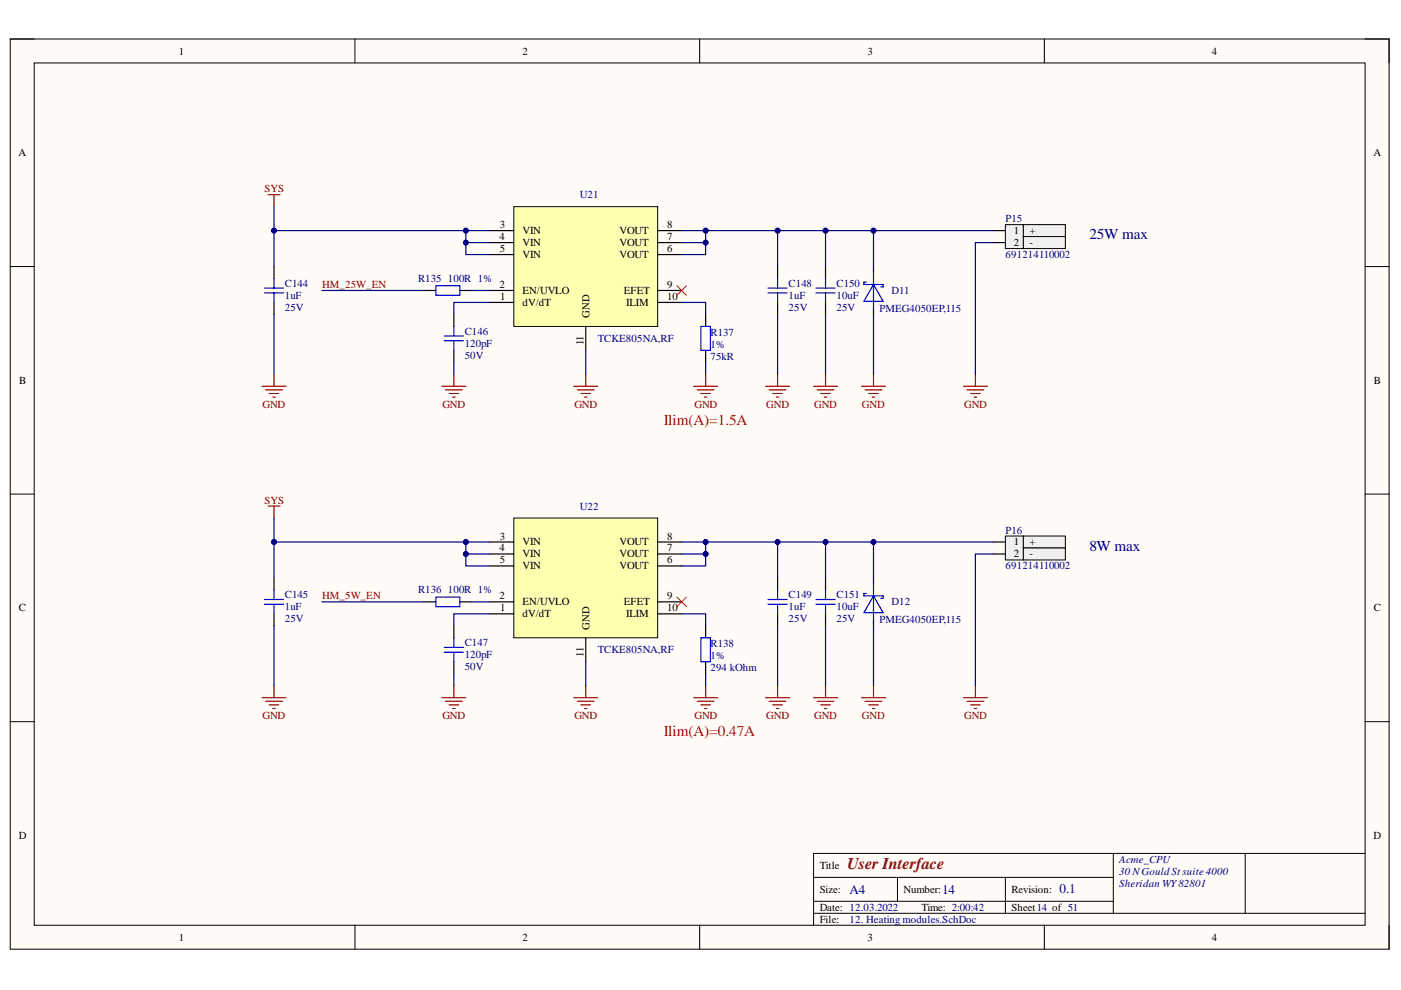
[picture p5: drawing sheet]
<svg xmlns="http://www.w3.org/2000/svg" width="297mm" height="210mm" viewBox="0 0 297 210" stroke-linecap="round" stroke-linejoin="round" font-family="sans-serif">
<path d="M2.2 8.3h292.3v193h-292.3z" fill-rule="evenodd" fill="#fffcf8"/>
<path d="M2.2 8.3h292.3v193h-292.3z" fill="none" stroke="#000" stroke-width=".21"/>
<path d="M7.3 13.3h282.1v182.9h-282.1z" fill-rule="evenodd" fill="#fffcf8"/>
<g fill="none" stroke="#000" stroke-width=".21">
<path d="M2.2 8.3h5.1M7.3 13.3h282.1v182.9h-282.1zM75.3 8.3v5M148.3 8.3v5M221.4 8.3v5M289.4 8.3h5.1v5M2.2 56.5h5.1M289.4 56.5h5.1M2.2 104.8h5.1M289.4 104.8h5.1M2.2 153h5.1M289.4 153h5.1"/>
<path d="M75.3 196.2v5.1M148.3 196.2v5.1M172.5 186h63.5M172.5 193.6h116.9M172.5 191.1h63.5M190.3 186v5.1M213.2 186v7.6M221.4 196.2v5.1M236 180.9v12.7M264 180.9v12.7M289.4 180.9h-116.9v15.3M294.5 196.2v5.1"/>
</g>
<path d="M213.2 47.6h3.8v5.1h-3.8z" fill-rule="evenodd" fill="#f0f0f0"/>
<path d="M213.2 47.6h3.8v5.1h-3.8z" fill="none" stroke="#000" stroke-width=".21"/>
<path d="M217 47.6h8.9v2.6h-8.9z" fill-rule="evenodd" fill="#f0f0f0"/>
<path d="M217 47.6h8.9v2.6h-8.9z" fill="none" stroke="#000" stroke-width=".21"/>
<path d="M217 50.2h8.9v2.5h-8.9z" fill-rule="evenodd" fill="#f0f0f0"/>
<path d="M217 50.2h8.9v2.5h-8.9z" fill="none" stroke="#000" stroke-width=".21"/>
<path d="M210.6 48.9h2.6M210.6 51.4h2.6" fill="none" stroke="#000" stroke-width=".25"/>
<path d="M108.9 43.8h30.5v25.4h-30.5z" fill-rule="evenodd" fill="#ffffb0"/>
<path d="M108.9 43.8h30.5v25.4h-30.5z" fill="none" stroke="#000" stroke-width=".21"/>
<g fill="none" stroke="#000" stroke-width=".25">
<path d="M58.1 56.5v2.6M103.9 48.9h5M103.9 51.4h5M103.9 54h5M139.4 48.9h5.1M139.4 51.4h5.1M139.4 54h5.1M164.9 56.5v2.6M175 56.5v2.6M185.2 56.5v1.3M58.1 64.1v2.6M89.9 61.6h2.5"/>
<path d="M96.2 66.7v2.5M96.2 74.3v2.5M97.5 61.6h2.5M103.9 64.1h5M103.9 61.6h5M124.2 69.2v5.1M139.4 64.1h5.1M139.4 61.6h5.1M149.6 66.7v2.5M149.6 74.3v2.5M164.9 64.1v2.6M175 64.1v2.6"/>
<path d="M185.2 65.4v1.3"/>
</g>
<path d="M143.5 60.6l2 2M145.5 60.6l-2 2" fill="none" stroke="#f00" stroke-width=".21"/>
<g fill="none" stroke="#00f" stroke-width=".25">
<path d="M58.1 59.1v2M164.9 59.1v2M175 59.1v2M183.7 59.8h-.5v.5h4v.5h-.5M185.2 57.8v7.6M56.1 62.1h4M56.1 61.1h4M58.1 62.1v2M92.4 60.6h5.1v2h-5.1zM94.2 71.2h4.1M94.2 72.3h4.1M96.2 69.2v2"/>
<path d="M96.2 72.3v2M148.6 69.2h2v5.1h-2zM162.8 62.1h4.1M162.8 61.1h4.1M164.9 62.1v2M173 62.1h4.1M173 61.1h4.1M175 62.1v2M185.2 60.3l2 3.6h-4z"/>
</g>
<g fill="none" stroke="#800000" stroke-width=".25">
<path d="M56.8 41.3h2.6M58.1 41.3v2.5M58.1 79.4v2.5M96.2 79.4v2.5M124.2 79.4v2.5M149.6 79.4v2.5M164.9 79.4v2.5M175 79.4v2.5M185.2 79.4v2.5M206.8 79.4v2.5M55.6 81.9h5M56.3 82.7h3.6"/>
<path d="M57.1 83.4h2M57.8 84.2h.5M93.7 81.9h5.1M94.4 82.7h3.6M95.2 83.4h2M96 84.2h.5M121.6 81.9h5.1M122.4 82.7h3.6M123.2 83.4h2M123.9 84.2h.5M147.1 81.9h5.1M147.8 82.7h3.6"/>
<path d="M148.6 83.4h2M149.4 84.2h.5M162.3 81.9h5.1M163.1 82.7h3.5M163.8 83.4h2.1M164.6 84.2h.5M172.5 81.9h5.1M173.3 82.7h3.5M174 83.4h2.1M174.8 84.2h.5M182.7 81.9h5M183.4 82.7h3.6"/>
<path d="M184.2 83.4h2M184.9 84.2h.6M204.3 81.9h5.1M205 82.7h3.6M205.8 83.4h2M206.6 84.2h.5"/>
</g>
<path d="M213.2 113.6h3.8v5.1h-3.8z" fill-rule="evenodd" fill="#f0f0f0"/>
<path d="M213.2 113.6h3.8v5.1h-3.8z" fill="none" stroke="#000" stroke-width=".21"/>
<path d="M217 113.6h8.9v2.6h-8.9z" fill-rule="evenodd" fill="#f0f0f0"/>
<path d="M217 113.6h8.9v2.6h-8.9z" fill="none" stroke="#000" stroke-width=".21"/>
<path d="M217 116.2h8.9v2.5h-8.9z" fill-rule="evenodd" fill="#f0f0f0"/>
<path d="M217 116.2h8.9v2.5h-8.9z" fill="none" stroke="#000" stroke-width=".21"/>
<path d="M210.6 114.9h2.6M210.6 117.5h2.6" fill="none" stroke="#000" stroke-width=".25"/>
<path d="M108.9 109.8h30.5v25.4h-30.5z" fill-rule="evenodd" fill="#ffffb0"/>
<path d="M108.9 109.8h30.5v25.4h-30.5z" fill="none" stroke="#000" stroke-width=".21"/>
<g fill="none" stroke="#000" stroke-width=".25">
<path d="M103.9 114.9h5M103.9 117.5h5M103.9 120h5M139.4 114.9h5.1M139.4 117.5h5.1M139.4 120h5.1M58.1 122.5v2.6M58.1 130.2v2.5M89.9 127.6h2.5M96.2 132.7v2.5M97.5 127.6h2.5M103.9 130.2h5"/>
<path d="M103.9 127.6h5M124.2 135.2v5.1M139.4 130.2h5.1M139.4 127.6h5.1M164.9 122.5v2.6M164.9 130.2v2.5M175 122.5v2.6M175 130.2v2.5M185.2 122.5v1.3M185.2 131.4v1.3M96.2 140.3v2.6"/>
</g>
<path d="M143.5 126.6l2 2M145.5 126.6l-2 2" fill="none" stroke="#f00" stroke-width=".21"/>
<g fill="none" stroke="#00f" stroke-width=".25">
<path d="M56.1 128.1h4M56.1 127.1h4M58.1 125.1v2M58.1 128.1v2.1M92.4 126.6h5.1v2h-5.1zM94.2 137.3h4.1M94.2 138.3h4.1M96.2 135.2v2.1M96.2 138.3v2M162.8 128.1h4.1M162.8 127.1h4.1M164.9 125.1v2"/>
<path d="M164.9 128.1v2.1M173 128.1h4.1M173 127.1h4.1M175 125.1v2M175 128.1v2.1M183.7 125.8h-.5v.5h4v.6h-.5M185.2 126.3l2 3.6h-4zM185.2 123.8v7.6"/>
</g>
<g fill="none" stroke="#800000" stroke-width=".25">
<path d="M56.8 107.3h2.6M58.1 107.3v2.5M55.6 147.9h5M56.3 148.7h3.6M57.1 149.5h2M57.8 150.2h.5M58.1 145.4v2.5M93.7 147.9h5.1M94.4 148.7h3.6M95.2 149.5h2M96 150.2h.5M96.2 145.4v2.5"/>
<path d="M121.6 147.9h5.1M122.4 148.7h3.6M123.2 149.5h2M123.9 150.2h.5M124.2 145.4v2.5M147.1 147.9h5.1M147.8 148.7h3.6M148.6 149.5h2M149.4 150.2h.5M149.6 145.4v2.5M162.3 147.9h5.1M163.1 148.7h3.5"/>
<path d="M163.8 149.5h2.1M164.6 150.2h.5M164.9 145.4v2.5M172.5 147.9h5.1M173.3 148.7h3.5M174 149.5h2.1M174.8 150.2h.5M175 145.4v2.5M182.7 147.9h5M183.4 148.7h3.6M184.2 149.5h2M184.9 150.2h.6"/>
<path d="M185.2 145.4v2.5M204.3 147.9h5.1M205 148.7h3.6M205.8 149.5h2M206.6 150.2h.5M206.8 145.4v2.5"/>
</g>
<path d="M149.6 48.9v5.1h-5.1" fill="none" stroke="#000080" stroke-width=".25"/>
<circle cx="149.6" cy="48.9" r=".51" fill="#000080"/>
<circle cx="149.6" cy="48.9" r=".51" fill="none" stroke="#000080" stroke-width=".21"/>
<circle cx="149.6" cy="51.4" r=".51" fill="#000080"/>
<circle cx="149.6" cy="51.4" r=".51" fill="none" stroke="#000080" stroke-width=".21"/>
<path d="M144.5 51.4h5.1" fill="none" stroke="#000080" stroke-width=".25"/>
<circle cx="149.6" cy="51.4" r=".51" fill="#000080"/>
<circle cx="149.6" cy="51.4" r=".51" fill="none" stroke="#000080" stroke-width=".21"/>
<path d="M164.9 48.9v7.6" fill="none" stroke="#000080" stroke-width=".25"/>
<circle cx="164.9" cy="48.9" r=".51" fill="#000080"/>
<circle cx="164.9" cy="48.9" r=".51" fill="none" stroke="#000080" stroke-width=".21"/>
<path d="M175 48.9v7.6" fill="none" stroke="#000080" stroke-width=".25"/>
<circle cx="175" cy="48.9" r=".51" fill="#000080"/>
<circle cx="175" cy="48.9" r=".51" fill="none" stroke="#000080" stroke-width=".21"/>
<path d="M185.2 48.9v7.6" fill="none" stroke="#000080" stroke-width=".25"/>
<circle cx="185.2" cy="48.9" r=".51" fill="#000080"/>
<circle cx="185.2" cy="48.9" r=".51" fill="none" stroke="#000080" stroke-width=".21"/>
<path d="M144.5 48.9h66.1M210.6 51.4h-3.8v28M124.2 74.3v5.1M144.5 64.1h5.1v2.6M149.6 76.8v2.6M164.9 66.7v12.7M175 66.7v12.7M185.2 66.7v12.7" fill="none" stroke="#000080" stroke-width=".25"/>
<circle cx="149.6" cy="48.9" r=".51" fill="#000080"/>
<circle cx="149.6" cy="48.9" r=".51" fill="none" stroke="#000080" stroke-width=".21"/>
<circle cx="164.9" cy="48.9" r=".51" fill="#000080"/>
<circle cx="164.9" cy="48.9" r=".51" fill="none" stroke="#000080" stroke-width=".21"/>
<circle cx="175" cy="48.9" r=".51" fill="#000080"/>
<circle cx="175" cy="48.9" r=".51" fill="none" stroke="#000080" stroke-width=".21"/>
<circle cx="185.2" cy="48.9" r=".51" fill="#000080"/>
<circle cx="185.2" cy="48.9" r=".51" fill="none" stroke="#000080" stroke-width=".21"/>
<path d="M98.8 48.9v5.1h5.1" fill="none" stroke="#000080" stroke-width=".25"/>
<circle cx="98.8" cy="48.9" r=".51" fill="#000080"/>
<circle cx="98.8" cy="48.9" r=".51" fill="none" stroke="#000080" stroke-width=".21"/>
<circle cx="98.8" cy="51.4" r=".51" fill="#000080"/>
<circle cx="98.8" cy="51.4" r=".51" fill="none" stroke="#000080" stroke-width=".21"/>
<path d="M98.8 51.4h5.1" fill="none" stroke="#000080" stroke-width=".25"/>
<circle cx="98.8" cy="51.4" r=".51" fill="#000080"/>
<circle cx="98.8" cy="51.4" r=".51" fill="none" stroke="#000080" stroke-width=".21"/>
<path d="M103.9 48.9h-45.8v7.6M68.3 61.6h21.6M96.2 76.8v2.6M100 61.6h3.9M103.9 64.1h-7.7v2.6" fill="none" stroke="#000080" stroke-width=".25"/>
<circle cx="58.1" cy="48.9" r=".51" fill="#000080"/>
<circle cx="58.1" cy="48.9" r=".51" fill="none" stroke="#000080" stroke-width=".21"/>
<circle cx="98.8" cy="48.9" r=".51" fill="#000080"/>
<circle cx="98.8" cy="48.9" r=".51" fill="none" stroke="#000080" stroke-width=".21"/>
<path d="M58.1 43.8v5.1M58.1 66.7v12.7" fill="none" stroke="#000080" stroke-width=".25"/>
<circle cx="58.1" cy="48.9" r=".51" fill="#000080"/>
<circle cx="58.1" cy="48.9" r=".51" fill="none" stroke="#000080" stroke-width=".21"/>
<path d="M149.6 114.9v5.1h-5.1" fill="none" stroke="#000080" stroke-width=".25"/>
<circle cx="149.6" cy="114.9" r=".51" fill="#000080"/>
<circle cx="149.6" cy="114.9" r=".51" fill="none" stroke="#000080" stroke-width=".21"/>
<circle cx="149.6" cy="117.5" r=".51" fill="#000080"/>
<circle cx="149.6" cy="117.5" r=".51" fill="none" stroke="#000080" stroke-width=".21"/>
<path d="M144.5 117.5h5.1" fill="none" stroke="#000080" stroke-width=".25"/>
<circle cx="149.6" cy="117.5" r=".51" fill="#000080"/>
<circle cx="149.6" cy="117.5" r=".51" fill="none" stroke="#000080" stroke-width=".21"/>
<path d="M164.9 114.9v7.6" fill="none" stroke="#000080" stroke-width=".25"/>
<circle cx="164.9" cy="114.9" r=".51" fill="#000080"/>
<circle cx="164.9" cy="114.9" r=".51" fill="none" stroke="#000080" stroke-width=".21"/>
<path d="M175 114.9v7.6" fill="none" stroke="#000080" stroke-width=".25"/>
<circle cx="175" cy="114.9" r=".51" fill="#000080"/>
<circle cx="175" cy="114.9" r=".51" fill="none" stroke="#000080" stroke-width=".21"/>
<path d="M185.2 114.9v7.6" fill="none" stroke="#000080" stroke-width=".25"/>
<circle cx="185.2" cy="114.9" r=".51" fill="#000080"/>
<circle cx="185.2" cy="114.9" r=".51" fill="none" stroke="#000080" stroke-width=".21"/>
<path d="M144.5 114.9h66.1M210.6 117.5h-3.8v27.9M144.5 130.2h5.1v2.5M164.9 132.7v12.7M175 132.7v12.7M185.2 132.7v12.7M124.2 140.3v5.1M149.6 142.9v2.5" fill="none" stroke="#000080" stroke-width=".25"/>
<circle cx="149.6" cy="114.9" r=".51" fill="#000080"/>
<circle cx="149.6" cy="114.9" r=".51" fill="none" stroke="#000080" stroke-width=".21"/>
<circle cx="164.9" cy="114.9" r=".51" fill="#000080"/>
<circle cx="164.9" cy="114.9" r=".51" fill="none" stroke="#000080" stroke-width=".21"/>
<circle cx="175" cy="114.9" r=".51" fill="#000080"/>
<circle cx="175" cy="114.9" r=".51" fill="none" stroke="#000080" stroke-width=".21"/>
<circle cx="185.2" cy="114.9" r=".51" fill="#000080"/>
<circle cx="185.2" cy="114.9" r=".51" fill="none" stroke="#000080" stroke-width=".21"/>
<path d="M98.8 114.9v5.1h5.1" fill="none" stroke="#000080" stroke-width=".25"/>
<circle cx="98.8" cy="114.9" r=".51" fill="#000080"/>
<circle cx="98.8" cy="114.9" r=".51" fill="none" stroke="#000080" stroke-width=".21"/>
<circle cx="98.8" cy="117.5" r=".51" fill="#000080"/>
<circle cx="98.8" cy="117.5" r=".51" fill="none" stroke="#000080" stroke-width=".21"/>
<path d="M98.8 117.5h5.1" fill="none" stroke="#000080" stroke-width=".25"/>
<circle cx="98.8" cy="117.5" r=".51" fill="#000080"/>
<circle cx="98.8" cy="117.5" r=".51" fill="none" stroke="#000080" stroke-width=".21"/>
<path d="M103.9 114.9h-45.8v7.6M68.3 127.6h21.6M100 127.6h3.9M103.9 130.2h-7.7v2.5M96.2 142.9v2.5" fill="none" stroke="#000080" stroke-width=".25"/>
<circle cx="58.1" cy="114.9" r=".51" fill="#000080"/>
<circle cx="58.1" cy="114.9" r=".51" fill="none" stroke="#000080" stroke-width=".21"/>
<circle cx="98.8" cy="114.9" r=".51" fill="#000080"/>
<circle cx="98.8" cy="114.9" r=".51" fill="none" stroke="#000080" stroke-width=".21"/>
<path d="M58.1 109.8v5.1M58.1 132.7v12.7" fill="none" stroke="#000080" stroke-width=".25"/>
<circle cx="58.1" cy="114.9" r=".51" fill="#000080"/>
<circle cx="58.1" cy="114.9" r=".51" fill="none" stroke="#000080" stroke-width=".21"/>
<path d="M149.6 132.7v2.5M149.6 140.3v2.6" fill="none" stroke="#000" stroke-width=".25"/>
<path d="M148.6 135.2h2v5.1h-2z" fill="none" stroke="#00f" stroke-width=".25"/>
<text font-size="3.5" fill="#800000" x="179.6" y="184.3">User Interface</text>
<g font-size="3.2" fill="#000080">
<text x="231" y="50.7">25W max</text>
<text x="231" y="116.8">8W max</text>
</g>
<g font-size="3.2" fill="#f00">
<text x="140.7" y="90.1">Ilim(A)=1.5A</text>
<text x="140.7" y="156.1">Ilim(A)=0.47A</text>
</g>
<g font-size="2.8" fill="#000080">
<text x="180.1" y="189.5">A4</text>
<text x="199.8" y="189.5">14</text>
<text x="224.6" y="189.2">0.1</text>
</g>
<g font-size="2.3">
<text x="37.9" y="11.6">1</text>
<text x="110.8" y="11.6">2</text>
<text x="183.9" y="11.6">3</text>
<text x="256.9" y="11.6">4</text>
<text x="3.9" y="33.1">A</text>
<text x="291.2" y="33.1">A</text>
<text x="105.9" y="50.9">4</text>
<text x="106" y="48.3">3</text>
<text x="106" y="53.5">5</text>
<text x="110.8" y="49.7">VIN</text>
<text x="110.8" y="52.2">VIN</text>
<text x="131.3" y="52.2">VOUT</text>
<text x="131.3" y="49.7">VOUT</text>
<text x="141.5" y="53.5">6</text>
<text x="141.5" y="50.9">7</text>
<text x="141.5" y="48.3">8</text>
<text x="215" y="49.7">1</text>
<text x="215" y="52.2">2</text>
<text x="218.3" y="49.7">+</text>
<text x="218.3" y="52.2">-</text>
<text x="110.8" y="54.7">VIN</text>
<text x="131.3" y="54.7">VOUT</text>
<text x="105.9" y="61.1">2</text>
<text x="106.1" y="63.6">1</text>
<text x="110.8" y="64.9">dV/dT</text>
<text x="110.8" y="62.3">EN/UVLO</text>
<text x="132.3" y="62.3">EFET</text>
<text x="132.8" y="64.9">ILIM</text>
<text x="141.5" y="61.1">9</text>
<text x="141.5" y="63.6">10</text>
<text x="125" y="67.4" transform="rotate(-90 125 67.4)">GND</text>
<text x="123.7" y="73.2" transform="rotate(-90 123.7 73.2)">11</text>
<text x="4.1" y="81.4">B</text>
<text x="291.3" y="81.4">B</text>
<text x="105.9" y="116.9">4</text>
<text x="106" y="114.4">3</text>
<text x="106" y="119.5">5</text>
<text x="110.8" y="115.7">VIN</text>
<text x="110.8" y="118.2">VIN</text>
<text x="131.3" y="118.2">VOUT</text>
<text x="131.3" y="115.7">VOUT</text>
<text x="141.5" y="119.5">6</text>
<text x="141.5" y="116.9">7</text>
<text x="141.5" y="114.4">8</text>
<text x="215" y="115.7">1</text>
<text x="215" y="118.2">2</text>
<text x="218.3" y="115.7">+</text>
<text x="218.3" y="118.2">-</text>
<text x="110.8" y="120.7">VIN</text>
<text x="131.3" y="120.7">VOUT</text>
<text x="4" y="129.6">C</text>
<text x="105.9" y="127.1">2</text>
<text x="106.1" y="129.6">1</text>
<text x="110.8" y="130.9">dV/dT</text>
<text x="110.8" y="128.3">EN/UVLO</text>
<text x="132.3" y="128.3">EFET</text>
<text x="132.8" y="130.9">ILIM</text>
<text x="141.5" y="127.1">9</text>
<text x="141.5" y="129.6">10</text>
<text x="291.3" y="129.6">C</text>
<text x="125" y="133.5" transform="rotate(-90 125 133.5)">GND</text>
<text x="123.7" y="139.3" transform="rotate(-90 123.7 139.3)">11</text>
<text x="4" y="177.8">D</text>
<text x="291.2" y="177.8">D</text>
<text x="173.8" y="184.3">Title</text>
<text x="173.8" y="189.3">Size:</text>
<text x="191.6" y="189.3">Number:</text>
<text x="214.5" y="189.3">Revision:</text>
<text x="173.8" y="193.1">Date: 12.03.2022</text>
<text x="173.8" y="195.7">File:</text>
<text x="195.4" y="193.1">Time: 2:00:42</text>
<text x="214.5" y="193.1">Sheet14 of 51</text>
<text x="37.9" y="199.5">1</text>
<text x="110.8" y="199.5">2</text>
<text x="183.9" y="199.5">3</text>
<text x="256.9" y="199.5">4</text>
</g>
<g font-size="2.3" fill="#800000">
<text x="56.1" y="40.7">SYS</text>
<text x="68.3" y="61.1">HM_25W_EN</text>
<text x="55.6" y="86.4">GND</text>
<text x="93.8" y="86.4">GND</text>
<text x="121.8" y="86.4">GND</text>
<text x="147.2" y="86.4">GND</text>
<text x="162.5" y="86.4">GND</text>
<text x="172.6" y="86.4">GND</text>
<text x="182.8" y="86.4">GND</text>
<text x="204.4" y="86.4">GND</text>
<text x="56.1" y="106.8">SYS</text>
<text x="68.3" y="127.1">HM_5W_EN</text>
<text x="55.6" y="152.5">GND</text>
<text x="93.8" y="152.5">GND</text>
<text x="121.8" y="152.5">GND</text>
<text x="147.2" y="152.5">GND</text>
<text x="162.5" y="152.5">GND</text>
<text x="172.6" y="152.5">GND</text>
<text x="182.8" y="152.5">GND</text>
<text x="204.4" y="152.5">GND</text>
</g>
<g font-size="2.3" fill="#000080">
<text x="123" y="42">U21</text>
<text x="213.2" y="47.1">P15</text>
<text x="88.6" y="59.8">R135</text>
<text x="95" y="59.8">100R 1%</text>
<text x="213.2" y="54.7">691214110002</text>
<text x="60.4" y="63.4">1uF</text>
<text x="60.4" y="65.9">25V</text>
<text x="60.4" y="60.8">C144</text>
<text x="167.2" y="63.4">1uF</text>
<text x="167.2" y="65.9">25V</text>
<text x="167.2" y="60.8">C148</text>
<text x="177.3" y="63.4">10uF</text>
<text x="177.3" y="65.9">25V</text>
<text x="177.3" y="60.8">C150</text>
<text x="189" y="62.3">D11</text>
<text x="98.5" y="71">C146</text>
<text x="150.6" y="71.2">R137</text>
<text x="186.5" y="66.1">PMEG4050EP,115</text>
<text x="98.5" y="73.5">120pF</text>
<text x="98.5" y="76">50V</text>
<text x="126.8" y="72.5">TCKE805NA,RF</text>
<text x="150.6" y="73.8">1%</text>
<text x="150.6" y="76.3">75kR</text>
<text x="123" y="108.1">U22</text>
<text x="213.2" y="113.1">P16</text>
<text x="88.6" y="125.8">R136</text>
<text x="95" y="125.8">100R 1%</text>
<text x="213.2" y="120.7">691214110002</text>
<text x="60.4" y="129.3">1uF</text>
<text x="60.4" y="131.9">25V</text>
<text x="60.4" y="126.8">C145</text>
<text x="167.2" y="129.3">1uF</text>
<text x="167.2" y="131.9">25V</text>
<text x="167.2" y="126.8">C149</text>
<text x="177.3" y="129.3">10uF</text>
<text x="177.3" y="131.9">25V</text>
<text x="177.3" y="126.8">C151</text>
<text x="189" y="128.3">D12</text>
<text x="98.5" y="137">C147</text>
<text x="150.6" y="137.3">R138</text>
<text x="186.5" y="132.1">PMEG4050EP,115</text>
<text x="98.5" y="139.6">120pF</text>
<text x="98.5" y="142.1">50V</text>
<text x="126.8" y="138.5">TCKE805NA,RF</text>
<text x="150.6" y="139.8">1%</text>
<text x="150.6" y="142.4">294 kOhm</text>
<text x="237.3" y="183">Acme_CPU</text>
<text x="237.3" y="185.5">30 NGould St suite 4000</text>
<text x="237.3" y="188.1">Sheridan WY82801</text>
<text x="180.1" y="195.7">12. Heating modules.SchDoc</text>
</g>
</svg>
